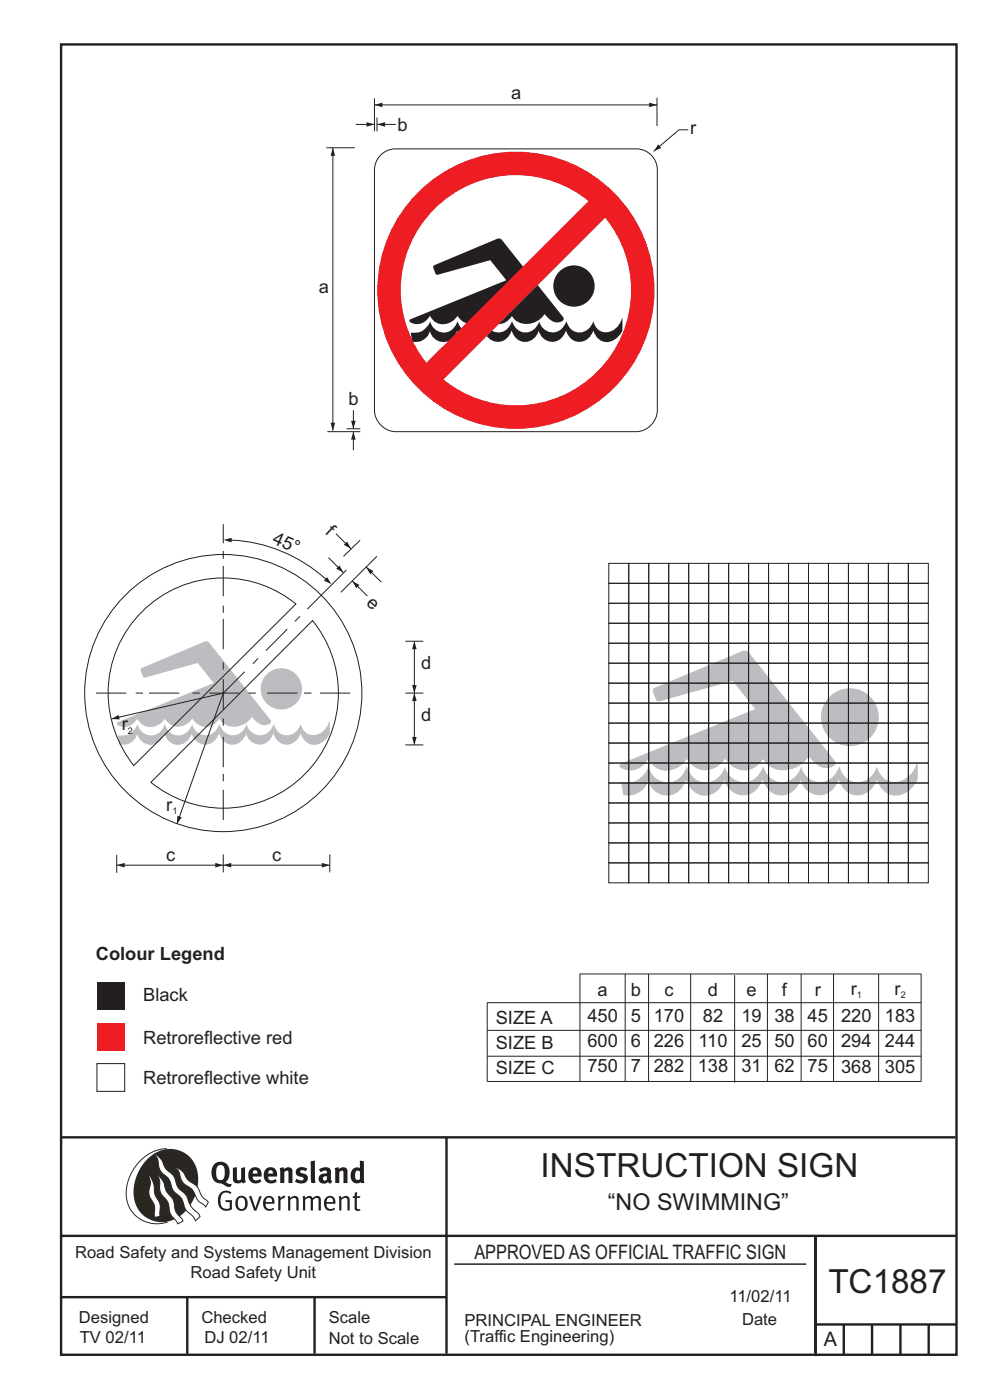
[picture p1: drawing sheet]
<svg xmlns="http://www.w3.org/2000/svg" width="210mm" height="297mm" viewBox="0 0 210 297" stroke-linecap="round" stroke-linejoin="round" font-family="sans-serif">
<g fill="none" stroke="#231f20" stroke-width=".51">
<path d="M13 9.4h189.9v278h-189.9zM12.7 241.3h190M94.7 241.4v45.8M12.7 275.2h82M12.7 262.2h190.1M39.7 275.2v12M66.7 275.2v12M173 262.2v25.5M173 281h30M179 281v6.4M185 281v6.4M191 281v6.4"/>
<path d="M197 281v6.4"/>
</g>
<path d="M96.4 268.2h74.6" fill="none" stroke="#231f20" stroke-width=".21"/>
<path d="M35.4 243.7a9.5 9.5 0 0 0-8.6 10.5 6.5 6.5 0 0 0 8.8 5.1" fill="none" stroke="#2a2723" stroke-width=".21"/>
<path d="M31.3 245.9a6.1 6.1 0 0 1 7.3-1.6 6.1 6.1 0 0 1 3.4 6.7 8.8 8.8 0 0 1-7.2 8.3 6.1 6.1 0 0 1-6.4-7.5 10.5 10.5 0 0 1 2.9-5.9z" fill-rule="evenodd" fill="#2a2723"/>
<g fill="#fff" stroke="#2a2723" stroke-width=".21">
<path d="M31.6 249.4l.3 .3 .6 1.2 .4 2.5 1 2 .1 2.7-1.2 .2-.1-2.5-.9-1.8-.2-.7 .3-2.4z" fill-rule="evenodd"/>
<path d="M37.2 247.7l.5 .1 .9 .6 1.3 1.9 1.9 1.5 1.1 2.1 1.3 1.2-.6 1-1.6-1.5-1.2-2.2-1.9-1.4-.6-1-.4-1.5z" fill-rule="evenodd"/>
<path d="M32.8 244.9l.4 .1 .9 .9 1.1 2 1.6 1.5 1 2.5 1.6 1.6 1.2 2.5 1.6 1.6 .2 .5-.9 .9-.5-.9-1.6-1.5-1-2.4-1.7-1.7-.9-2.3-1.7-1.7-.4-1-.3-1.6z" fill-rule="evenodd"/>
<path d="M33.4 249.4l.5 .3 .7 1 .7 2.1 1.5 1.8 .5 2.5 1.5 1.8v.2l-1.1 .6-1.6-2.2-.5-2.5-1.5-1.9-.2-1-.1-1.6z" fill-rule="evenodd"/>
</g>
<g fill="#231f20">
<path d="M46.8 253.1l.5-.4 .7-.1 .6 .1 .5 .3-.2 .3-.9-.3-.8 .2-.3 .7-.1 1.1 .1 .7 .3 .5 .5 .2 .6 .1 .4-.2v-1.3h-.8l-.1-.4h1.4v2l-.7 .2-.8 .1-.6-.2-.5-.5-.3-.8-.1-.9 .2-.8z" fill-rule="evenodd"/>
<path d="M50.7 254.3l.7-.2 .5 .5 .1 1.2-.2 .4-.3 .3h-.5l-.4-.4-.1-1.1zM50.4 254l-.5 1.1 .3 1.2 .7 .6 1-.2 .4-.4 .2-.5v-.8l-.2-.7-.3-.4-.5-.2h-.6z" fill-rule="evenodd"/>
<path d="M52.8 253.8l.5-.1 .9 2.6 .8-2.5h.5l-1.1 3.1h-.5z" fill-rule="evenodd"/>
<path d="M56.6 254.2l.4-.1 .4 .1 .2 .3 .1 .5h-1.4zM56.3 254l-.5 1v.7l.3 .7 .4 .3 .5 .2 1.1-.3 .1-.1-.2-.3-.6 .3-.7-.1-.3-.3-.1-.6v-.1h1.9l-.2-1.2-.8-.5-.5 .1z" fill-rule="evenodd"/>
<path d="M58.9 253.8l.5-.1 .1 .5 .4-.4 .6-.1-.2 .6h-.4l-.4 .3v2.2h-.5z" fill-rule="evenodd"/>
<path d="M61 253.9l.5-.1a.24 .24 0 0 0 .1 .3 .24 .24 0 0 0 .3-.2l.8-.2 .6 .5v2.6h-.4l-.1-2.3-.1-.3-.3-.1-.8 .5v2.2h-.5z" fill-rule="evenodd"/>
<path d="M64.2 253.8h.4a.23 .23 0 0 0 .2 .3 .23 .23 0 0 0 .3-.2l.6-.2 .5 .2a.23 .23 0 0 0 .2 .3 .23 .23 0 0 0 .2-.2l.8-.3 .6 .4 .1 2.7h-.5v-2.3l-.1-.3-.3-.1-.8 .5v2.2h-.5v-2.3l-.1-.3h-.3l-.8 .4v2.2h-.4z" fill-rule="evenodd"/>
<path d="M69.5 254.2l.5-.1 .4 .1 .3 .8h-1.4zM69.2 254l-.5 1 .1 .7 .2 .7 .4 .3 .4 .2 1.1-.3 .2-.1-.2-.3-.6 .3-.7-.2-.3-.3v-.6h1.9l-.2-1.2-.4-.3-.5-.2-.5 .1z" fill-rule="evenodd"/>
<path d="M71.8 253.9l.5-.1a.24 .24 0 0 0 .1 .3 .24 .24 0 0 0 .4-.2l.7-.2 .6 .5 .1 2.6h-.5v-2.3l-.1-.3-.3-.1-.9 .5v2.2h-.4z" fill-rule="evenodd"/>
<path d="M75.3 253l.5-.1-.1 .9h.8l-.2 .4h-.6v2.1l.2 .2h.5v.3l-.2 .1h-.6l-.3-.4-.1-2.3h-.4v-.4h.4z" fill-rule="evenodd"/>
<path d="M46.2 247.4l.4-.2h.4l.6 .6v1.8l-.2 .5-.3 .2h-.8l-.3-.5-.1-1.6zM45.5 246.9l-.4 .7-.2 .8v1l.3 .9 .7 .6 1 .2 1.6 .7h.4l.3-.6h-.6l-.8-.4 .7-.9 .2-1.5a1.91 1.91 0 0 0-1.1-1.8 1.91 1.91 0 0 0-2.1 .3z" fill-rule="evenodd"/>
<path d="M49.4 247.8l.9-.2v2.5l.1 .2 .3 .1 .5-.3v-2.3l.8-.2v2.6l.2 .5-.7 .3a.39 .39 0 0 0-.7 0h-.8l-.5-.4z" fill-rule="evenodd"/>
<path d="M53.8 248.4l.3-.1h.3l.2 .7h-1zM53.1 248l-.3 .5-.1 .8 .1 .7 .3 .6 .5 .4 .6 .1 .7-.1 .6-.4-.4-.5-.4 .3h-.5l-.4-.1-.2-.4v-.3h1.9l-.1-1-.3-.6-1-.4-.5 .1z" fill-rule="evenodd"/>
<path d="M57.1 248.4l.2-.1h.4l.2 .7h-1zM56.4 248l-.3 .6-.2 .8 .2 .7 .3 .5 .5 .4 .6 .1 .7-.1 .5-.4-.3-.5-.6 .3h-.5l-.4-.6v-.2h1.9l-.1-.9-.3-.7-.5-.3-.5-.1-.5 .1z" fill-rule="evenodd"/>
<path d="M59.3 247.8l.8-.2 .1 .4 1-.4 .7 .4 .1 .4v2.6h-.8v-2.3l-.3-.3-.6 .3v2.3h-.9z" fill-rule="evenodd"/>
<path d="M63 248l.9-.4 1.3 .3-.3 .6-.9-.2-.3 .2 .1 .3 1 .3 .4 .4 .1 .8-.5 .6-1.1 .2-1.1-.4 .3-.6 1 .4 .3-.1 .2-.3-.1-.3-1-.3-.4-.2-.2-.7z" fill-rule="evenodd"/>
<path d="M68.6 249.7l.7-.1v.7l-.3 .2-.3-.1-.2-.3zM67.7 248.1l.3 .6 .8-.3 .5 .1a.35 .35 0 0 1 0 .5 .35 .35 0 0 1-.5 0l-1 .4-.2 .9 .2 .4 .3 .3h1.1a.49 .49 0 0 1 .8 .2l.5-.6-.3-.4v-1.7l-.2-.5-.4-.3-.6-.1z" fill-rule="evenodd"/>
<path d="M71 247.8l.8-.2 .1 .4 1-.4 .6 .4 .2 .4v2.6h-.8v-2.3l-.3-.3-.6 .3v2.3h-.9z" fill-rule="evenodd"/>
<path d="M75.6 248.5l.3-.1 .5 .2v1.5l-.4 .2h-.4l-.2-.4v-.9zM76.3 246.2v1.3a.19 .19 0 0 1 0 .3 .19 .19 0 0 1-.3-.1l-.8 .1-.6 .5-.2 .9 .1 1 .3 .5 .6 .3 .6 .1 .5-.3v.2h.8l-.1-4.6z" fill-rule="evenodd"/>
<path d="M65.9 246.4l.9-.2 .1 4.8h-.8l-.1-.3z" fill-rule="evenodd"/>
</g>
<path d="M20.6 217.2h5.9v5.9h-5.9z" fill-rule="evenodd" fill="#ee1d23"/>
<path d="M20.6 208.5h5.9v5.9h-5.9z" fill-rule="evenodd" fill="#231f20"/>
<g fill="#fff" stroke="#231f20" stroke-width=".21">
<path d="M20.6 225.7h5.9v5.8h-5.9z" fill-rule="evenodd"/>
<path d="M81 32.6a4.4 4.4 0 0 1 2.9-1h51.1a4.5 4.5 0 0 1 4.4 4.4v51.1a4.7 4.7 0 0 1-4.4 4.5h-51.1a4.7 4.7 0 0 1-4.5-4.5v-51.1a4.5 4.5 0 0 1 1.6-3.4z" fill-rule="evenodd"/>
</g>
<path d="M80 24.9v3M80 26.4h4" fill="none" stroke="#231f20" stroke-width=".21"/>
<path d="M80 26.4l1.7-.5v1z" fill="#231f20"/>
<path d="M79.4 22.3h60M79.4 20.9v7M139.4 20.7v6" fill="none" stroke="#231f20" stroke-width=".21"/>
<g fill="#231f20">
<path d="M79.4 22.3l1.7-.5v.9z"/>
<path d="M137.7 21.8l1.7 .5-1.7 .4z"/>
</g>
<path d="M146 27.5h-2l-5.3 4.6" fill="none" stroke="#231f20" stroke-width=".21"/>
<g fill="#231f20">
<path d="M139.6 30.6l.7 .8-1.6 .7z"/>
<path d="M87.1 70.6a3.7 3.7 0 0 0 4.2-2.4 2.94 2.94 0 0 0 2.9 2.4 2.94 2.94 0 0 0 2.9-2.4 2.95 2.95 0 0 0 2.9 2.4 2.95 2.95 0 0 0 2.9-2.4 2.94 2.94 0 0 0 2.9 2.3 2.94 2.94 0 0 0 2.8-2.4 2.94 2.94 0 0 0 2.9 2.5 2.94 2.94 0 0 0 2.9-2.4 2.93 2.93 0 0 0 2.9 2.3 2.93 2.93 0 0 0 2.9-2.4 2.82 2.82 0 0 0 2.3 2.4 2.82 2.82 0 0 0 3-1.5l.4-.9a2.81 2.81 0 0 0 2 2.3 2.81 2.81 0 0 0 2.9-.9l.6-.7 .6-1.4v2.7l-.2 .4a3.4 3.4 0 0 1-4.5 1.7l-1.1-1.2-.3-.9a2.95 2.95 0 0 1-2.9 2.4 2.95 2.95 0 0 1-2.9-2.4 2.93 2.93 0 0 1-2.9 2.4 2.93 2.93 0 0 1-2.9-2.3 2.94 2.94 0 0 1-2.9 2.4 2.94 2.94 0 0 1-2.9-2.5 2.94 2.94 0 0 1-2.8 2.4 2.94 2.94 0 0 1-2.9-2.3 2.95 2.95 0 0 1-2.9 2.4 2.95 2.95 0 0 1-2.9-2.4 2.94 2.94 0 0 1-2.9 2.4 2.94 2.94 0 0 1-2.9-2.4 3.1 3.1 0 0 1-3.8 2.3z" fill-rule="evenodd"/>
<path d="M91.9 56.5l.3-.2 12-5.1a2.11 2.11 0 0 1 2-.5l13.2 16.5 .2 .4-.1 .3a2.22 2.22 0 0 1-3.3-.5l-.7-.8a4.3 4.3 0 0 1-6.5 1.1l-.4-.7a3.2 3.2 0 0 1-2.9 1.8 3.2 3.2 0 0 1-2.9-1.8 3.3 3.3 0 0 1-5.8 0 3.3 3.3 0 0 1-5.8 0 2.85 2.85 0 0 1-4.3 1.2l.1-.4 20.4-8.3-3.4-4.3-11.3 3.1a.82 .82 0 0 1-.5-.8z" fill-rule="evenodd"/>
<circle cx="121.8" cy="60.7" r="4.4"/>
</g>
<path d="M92.2 44.3a24.4 24.4 0 0 0-1.7 32.7l34.3-34.3a24.3 24.3 0 0 0-32.6 1.6zM128.4 46.2a24.4 24.4 0 0 1-1.7 32.6 24.4 24.4 0 0 1-32.6 1.7zM80 61.6a29.4 29.4 0 0 1 58.8 0 29.4 29.4 0 0 1-58.8 0z" fill-rule="evenodd" fill="#ee1d23"/>
<path d="M75.5 26.4h3.9" fill="none" stroke="#231f20" stroke-width=".21"/>
<path d="M77.7 25.9l1.7 .5-1.7 .5z" fill="#231f20"/>
<path d="M69.2 31.4h6M70.6 31.4v60M69.4 91.6h7M73.5 91h2.9" fill="none" stroke="#231f20" stroke-width=".21"/>
<g fill="#231f20">
<path d="M70.1 89.7h1l-.5 1.7z"/>
<path d="M70.6 31.4l.5 1.7h-1z"/>
</g>
<path d="M75 87v4" fill="none" stroke="#231f20" stroke-width=".21"/>
<path d="M74.5 89.3h1l-.5 1.7z" fill="#231f20"/>
<path d="M75 91.6v3.9" fill="none" stroke="#231f20" stroke-width=".21"/>
<path d="M75 91.6l.5 1.7h-1z" fill="#231f20"/>
<g fill="#bcbdc0">
<path d="M25 156a3.7 3.7 0 0 0 4.2-2.3 2.94 2.94 0 0 0 2.9 2.3 2.94 2.94 0 0 0 2.9-2.4 2.95 2.95 0 0 0 2.9 2.4 2.95 2.95 0 0 0 2.9-2.4 2.94 2.94 0 0 0 2.9 2.4 2.94 2.94 0 0 0 2.9-2.4 2.94 2.94 0 0 0 2.8 2.4 2.94 2.94 0 0 0 2.9-2.4 2.93 2.93 0 0 0 2.9 2.4 2.93 2.93 0 0 0 2.9-2.4 2.82 2.82 0 0 0 2.3 2.4 2.82 2.82 0 0 0 3-1.6l.4-.8a2.81 2.81 0 0 0 2.1 2.3 2.81 2.81 0 0 0 2.9-1l.5-.7 .7-1.3v2.7l-.2 .4a3.4 3.4 0 0 1-4.6 1.6l-1-1.1-.4-.9a2.95 2.95 0 0 1-2.9 2.4 2.95 2.95 0 0 1-2.9-2.4 2.93 2.93 0 0 1-2.9 2.4 2.93 2.93 0 0 1-2.9-2.4 2.94 2.94 0 0 1-2.9 2.4 2.94 2.94 0 0 1-2.8-2.4 2.94 2.94 0 0 1-2.9 2.4 2.94 2.94 0 0 1-2.9-2.4 2.95 2.95 0 0 1-2.9 2.4 2.95 2.95 0 0 1-2.9-2.4 2.94 2.94 0 0 1-2.9 2.4 2.94 2.94 0 0 1-2.9-2.3 3.1 3.1 0 0 1-3.8 2.2z" fill-rule="evenodd"/>
<path d="M29.9 141.9l.2-.2 12-5a2.11 2.11 0 0 1 2-.6l13.2 16.6 .2 .4v.2a2.22 2.22 0 0 1-3.4-.5l-.7-.7a4.3 4.3 0 0 1-6.4 1l-.5-.6a3.2 3.2 0 0 1-2.9 1.7 3.2 3.2 0 0 1-2.8-1.8 3.3 3.3 0 0 1-5.9 .1 3.3 3.3 0 0 1-5.8-.1 2.85 2.85 0 0 1-4.3 1.2l.2-.4 20.3-8.3-3.4-4.2-11.2 3.1a.82 .82 0 0 1-.6-.9z" fill-rule="evenodd"/>
<circle cx="59.7" cy="146.2" r="4.4"/>
</g>
<g fill="none" stroke="#231f20" stroke-width=".21">
<path d="M30.1 129.8a24.3 24.3 0 0 1 32.7-1.7l-34.4 34.3a24.4 24.4 0 0 1 1.7-32.6zM66.3 131.7a24.4 24.4 0 0 1-1.7 32.6 24.4 24.4 0 0 1-32.6 1.7zM47.4 147.1l-9.9 27.7"/>
<circle cx="47.4" cy="147.1" r="29.4"/>
</g>
<path d="M37.6 173.1l1 .3-1.1 1.4z" fill="#231f20"/>
<path d="M47.4 147.1l-23.8 5.4" fill="none" stroke="#231f20" stroke-width=".21"/>
<path d="M23.6 152.5l1.6-.8 .2 .9z" fill="#231f20"/>
<path d="M54.7 139.7l-1 1.1M60.9 133.5l-4.5 4.5M63.6 130.7l-1 1.1M73.5 120.9l-8.3 8.3M74.7 123.3l3.2 3.2M51.9 142.5l-4.5 4.6" fill="none" stroke="#231f20" stroke-width=".21"/>
<path d="M74.7 123.3l1.6 .8-.7 .7z" fill="#231f20"/>
<path d="M77.7 120.3l3.2 3.2" fill="none" stroke="#231f20" stroke-width=".21"/>
<path d="M77.7 120.3l1.5 .9-.7 .6z" fill="#231f20"/>
<path d="M69.7 118.3l3.2 3.2" fill="none" stroke="#231f20" stroke-width=".21"/>
<path d="M72 120l.9 1.5-1.6-.8z" fill="#231f20"/>
<path d="M71.3 113.2l3.2 3.2" fill="none" stroke="#231f20" stroke-width=".21"/>
<path d="M72.9 115.6l.7-.7 .9 1.5z" fill="#231f20"/>
<path d="M76.4 114.6l-3.5 3.4M80 118l-7.7 7.7M86 136h3.8M86 158h3.8M86 147h3.8M24.8 181.4v3.8M24.8 183.6h22.6M47.4 181.3v3.8M70 181.3v3.8" fill="none" stroke="#231f20" stroke-width=".21"/>
<g fill="#231f20">
<path d="M45.7 183.1l1.7 .5-1.7 .4z"/>
<path d="M24.8 183.6l1.7-.5v.9z"/>
</g>
<path d="M47.4 183.6h22.6" fill="none" stroke="#231f20" stroke-width=".21"/>
<g fill="#231f20">
<path d="M68.3 183.1l1.7 .5-1.7 .4z"/>
<path d="M47.4 183.6l1.6-.5v.9z"/>
</g>
<path d="M49 114.6a32.2 32.2 0 0 1 20.2 8.3" fill="none" stroke="#231f20" stroke-width=".21"/>
<g fill="#231f20">
<path d="M47.4 114.5l1.8-.4-.1 1z"/>
<path d="M69.4 122.5l.9 1.4-1.6-.7z"/>
</g>
<path d="M87.9 136v11" fill="none" stroke="#231f20" stroke-width=".21"/>
<g fill="#231f20">
<path d="M87.4 145.4h1l-.5 1.6z"/>
<path d="M87.9 136l.5 1.7h-1z"/>
</g>
<path d="M87.9 147v11" fill="none" stroke="#231f20" stroke-width=".21"/>
<g fill="#231f20">
<path d="M87.4 156.4h1l-.5 1.6z"/>
<path d="M87.9 147l.5 1.7h-1z"/>
</g>
<g fill="none" stroke="#231f20" stroke-width=".21">
<path d="M47.4 111.2v4.1M47.4 116.9v1.7M47.4 120.1v6.4M47.4 128.5v1.5M47.4 131.3v6.4M20.4 147.1h6.4M28.8 147.1h1.5M31.6 147.1h6.4M40.8 147.1h1.6M44.4 147.1h6.4M47.4 140.5v1.6M47.4 144.1v6.4"/>
<path d="M47.4 152.4v1.6M47.4 156.3v6.5M52.7 147.1h1.6M56.7 147.1h6.4M64.5 147.1h1.6M67.9 147.1h6.4M47.4 164.2v1.5M47.4 167.6v6.4"/>
</g>
<g fill="#bcbdc0">
<path d="M131.8 166a5.1 5.1 0 0 0 5.8-3.3 4 4 0 0 0 3.4 3.2 4 4 0 0 0 4.1-2.1l.6-1.2a4 4 0 0 0 6.4 2.5l1.3-1.5 .4-1a4 4 0 0 0 3.4 3.3 4 4 0 0 0 4.1-2.1l.6-1.2a4 4 0 0 0 6.4 2.5l1.3-1.5 .4-1a4 4 0 0 0 3.3 3.3 4 4 0 0 0 4.2-2.1l.5-1.2a4 4 0 0 0 3.4 3.3 4 4 0 0 0 4.2-2.3l.4-1a3.9 3.9 0 0 0 2.6 3.1 3.9 3.9 0 0 0 4-.9 10.8 10.8 0 0 0 2.1-3.2v3.7l-.3 .6a5.1 5.1 0 0 1-5.3 2.8 4.5 4.5 0 0 1-3.1-3.3 4.2 4.2 0 0 1-6.4 2.6l-1.2-1.6-.5-1a4.2 4.2 0 0 1-5.3 3.1 4.2 4.2 0 0 1-2.7-3.1 4.1 4.1 0 0 1-6.4 2.6l-1.3-1.5-.4-1.1a4.2 4.2 0 0 1-5.4 3.1 4.2 4.2 0 0 1-2.7-3 4.2 4.2 0 0 1-6.4 2.5l-1.3-1.5-.4-1.1a4.2 4.2 0 0 1-5.4 3.2 4.2 4.2 0 0 1-2.7-3.1 4.3 4.3 0 0 1-5.3 3.1z" fill-rule="evenodd"/>
<path d="M138.6 146.2l16-6.9a9.7 9.7 0 0 1 3.6-1.3l.6 .3 18.4 23.4a.77 .77 0 0 1-.4 .9 3.6 3.6 0 0 1-4.6-1.3l-.7-.8a6.1 6.1 0 0 1-8.5 1.9l-1.1-1.4a4.4 4.4 0 0 1-7.4 .8l-.7-.8a4.7 4.7 0 0 1-8.1 0 4.6 4.6 0 0 1-7.6 .9l-.6-.9a4 4 0 0 1-6 1.7l-.1-.4 .3-.2 28.5-11.7-4.8-5.9-15.2 4.2a.76 .76 0 0 1-1.2-.5l-.5-1.6z" fill-rule="evenodd"/>
<circle cx="180.3" cy="152.2" r="6.1"/>
</g>
<g fill="none" stroke="#231f20" stroke-width=".21">
<path d="M129.1 119.5h4.3v4.3h-4.3zM133.4 119.5h4.2v4.3h-4.2zM137.6 119.5h4.3v4.3h-4.3zM141.9 119.5h4.2v4.3h-4.2zM146.1 119.5h4.2v4.3h-4.2zM150.3 119.5h4.3v4.3h-4.3zM154.6 119.5h4.2v4.3h-4.2zM158.8 119.5h4.2v4.3h-4.2zM163 119.5h4.3v4.3h-4.3zM167.3 119.5h4.2v4.3h-4.2zM171.5 119.5h4.2v4.3h-4.2zM175.7 119.5h4.3v4.3h-4.3z"/>
<path d="M180 119.5h4.2v4.3h-4.2zM184.2 119.5h4.3v4.3h-4.3zM188.5 119.5h4.2v4.3h-4.2zM192.7 119.5h4.2v4.3h-4.2zM129.1 128h4.3v4.2h-4.3zM129.1 123.8h4.3v4.2h-4.3zM129.1 132.2h4.3v4.3h-4.3zM129.1 136.5h4.3v4.2h-4.3zM133.4 128h4.2v4.2h-4.2zM133.4 123.8h4.2v4.2h-4.2zM133.4 132.2h4.2v4.3h-4.2zM133.4 136.5h4.2v4.2h-4.2z"/>
<path d="M137.6 128h4.3v4.2h-4.3zM137.6 123.8h4.3v4.2h-4.3zM137.6 132.2h4.3v4.3h-4.3zM137.6 136.5h4.3v4.2h-4.3zM141.9 128h4.2v4.2h-4.2zM141.9 123.8h4.2v4.2h-4.2zM141.9 132.2h4.2v4.3h-4.2zM141.9 136.5h4.2v4.2h-4.2zM146.1 128h4.2v4.2h-4.2zM146.1 123.8h4.2v4.2h-4.2zM146.1 132.2h4.2v4.3h-4.2zM146.1 136.5h4.2v4.2h-4.2z"/>
<path d="M150.3 128h4.3v4.2h-4.3zM150.3 123.8h4.3v4.2h-4.3zM150.3 132.2h4.3v4.3h-4.3zM150.3 136.5h4.3v4.2h-4.3zM154.6 128h4.2v4.2h-4.2zM154.6 123.8h4.2v4.2h-4.2zM154.6 132.2h4.2v4.3h-4.2zM154.6 136.5h4.2v4.2h-4.2zM158.8 128h4.2v4.2h-4.2zM158.8 123.8h4.2v4.2h-4.2zM158.8 132.2h4.2v4.3h-4.2zM158.8 136.5h4.2v4.2h-4.2z"/>
<path d="M163 128h4.3v4.2h-4.3zM163 123.8h4.3v4.2h-4.3zM163 132.2h4.3v4.3h-4.3zM163 136.5h4.3v4.2h-4.3zM167.3 128h4.2v4.2h-4.2zM167.3 123.8h4.2v4.2h-4.2zM167.3 132.2h4.2v4.3h-4.2zM167.3 136.5h4.2v4.2h-4.2zM171.5 128h4.2v4.2h-4.2zM171.5 123.8h4.2v4.2h-4.2zM171.5 132.2h4.2v4.3h-4.2zM171.5 136.5h4.2v4.2h-4.2z"/>
<path d="M175.7 128h4.3v4.2h-4.3zM175.7 123.8h4.3v4.2h-4.3zM175.7 132.2h4.3v4.3h-4.3zM175.7 136.5h4.3v4.2h-4.3zM180 128h4.2v4.2h-4.2zM180 123.8h4.2v4.2h-4.2zM180 132.2h4.2v4.3h-4.2zM180 136.5h4.2v4.2h-4.2zM184.2 128h4.3v4.2h-4.3zM184.2 123.8h4.3v4.2h-4.3zM184.2 132.2h4.3v4.3h-4.3zM184.2 136.5h4.3v4.2h-4.3z"/>
<path d="M188.5 128h4.2v4.2h-4.2zM188.5 123.8h4.2v4.2h-4.2zM188.5 132.2h4.2v4.3h-4.2zM188.5 136.5h4.2v4.2h-4.2zM192.7 128h4.2v4.2h-4.2zM192.7 123.8h4.2v4.2h-4.2zM192.7 132.2h4.2v4.3h-4.2zM192.7 136.5h4.2v4.2h-4.2zM129.1 140.7h4.3v4.2h-4.3zM129.1 144.9h4.3v4.3h-4.3zM129.1 149.2h4.3v4.2h-4.3zM129.1 153.4h4.3v4.3h-4.3z"/>
<path d="M129.1 157.7h4.3v4.2h-4.3zM133.4 140.7h4.2v4.2h-4.2zM133.4 144.9h4.2v4.3h-4.2zM133.4 149.2h4.2v4.2h-4.2zM133.4 153.4h4.2v4.3h-4.2zM133.4 157.7h4.2v4.2h-4.2zM137.6 140.7h4.3v4.2h-4.3zM137.6 144.9h4.3v4.3h-4.3zM137.6 149.2h4.3v4.2h-4.3zM137.6 153.4h4.3v4.3h-4.3zM137.6 157.7h4.3v4.2h-4.3zM141.9 140.7h4.2v4.2h-4.2z"/>
<path d="M141.9 144.9h4.2v4.3h-4.2zM141.9 149.2h4.2v4.2h-4.2zM141.9 153.4h4.2v4.3h-4.2zM141.9 157.7h4.2v4.2h-4.2zM146.1 140.7h4.2v4.2h-4.2zM146.1 144.9h4.2v4.3h-4.2zM146.1 149.2h4.2v4.2h-4.2zM146.1 153.4h4.2v4.3h-4.2zM146.1 157.7h4.2v4.2h-4.2zM150.3 140.7h4.3v4.2h-4.3zM150.3 144.9h4.3v4.3h-4.3zM150.3 149.2h4.3v4.2h-4.3z"/>
<path d="M150.3 153.4h4.3v4.3h-4.3zM150.3 157.7h4.3v4.2h-4.3zM154.6 140.7h4.2v4.2h-4.2zM154.6 144.9h4.2v4.3h-4.2zM154.6 149.2h4.2v4.2h-4.2zM154.6 153.4h4.2v4.3h-4.2zM154.6 157.7h4.2v4.2h-4.2zM158.8 140.7h4.2v4.2h-4.2zM158.8 144.9h4.2v4.3h-4.2zM158.8 149.2h4.2v4.2h-4.2zM158.8 153.4h4.2v4.3h-4.2zM158.8 157.7h4.2v4.2h-4.2z"/>
<path d="M163 140.7h4.3v4.2h-4.3zM163 144.9h4.3v4.3h-4.3zM163 149.2h4.3v4.2h-4.3zM163 153.4h4.3v4.3h-4.3zM163 157.7h4.3v4.2h-4.3zM167.3 140.7h4.2v4.2h-4.2zM167.3 144.9h4.2v4.3h-4.2zM167.3 149.2h4.2v4.2h-4.2zM167.3 153.4h4.2v4.3h-4.2zM167.3 157.7h4.2v4.2h-4.2zM171.5 140.7h4.2v4.2h-4.2zM171.5 144.9h4.2v4.3h-4.2z"/>
<path d="M171.5 149.2h4.2v4.2h-4.2zM171.5 153.4h4.2v4.3h-4.2zM171.5 157.7h4.2v4.2h-4.2zM175.7 140.7h4.3v4.2h-4.3zM175.7 144.9h4.3v4.3h-4.3zM175.7 149.2h4.3v4.2h-4.3zM175.7 153.4h4.3v4.3h-4.3zM175.7 157.7h4.3v4.2h-4.3zM180 140.7h4.2v4.2h-4.2zM180 144.9h4.2v4.3h-4.2zM180 149.2h4.2v4.2h-4.2zM180 153.4h4.2v4.3h-4.2z"/>
<path d="M180 157.7h4.2v4.2h-4.2zM184.2 140.7h4.3v4.2h-4.3zM184.2 144.9h4.3v4.3h-4.3zM184.2 149.2h4.3v4.2h-4.3zM184.2 153.4h4.3v4.3h-4.3zM184.2 157.7h4.3v4.2h-4.3zM188.5 140.7h4.2v4.2h-4.2zM188.5 144.9h4.2v4.3h-4.2zM188.5 149.2h4.2v4.2h-4.2zM188.5 153.4h4.2v4.3h-4.2zM188.5 157.7h4.2v4.2h-4.2zM192.7 140.7h4.2v4.2h-4.2z"/>
<path d="M192.7 144.9h4.2v4.3h-4.2zM192.7 149.2h4.2v4.2h-4.2zM192.7 153.4h4.2v4.3h-4.2zM192.7 157.7h4.2v4.2h-4.2zM129.1 161.9h4.3v4.2h-4.3zM129.1 166.1h4.3v4.3h-4.3zM129.1 170.4h4.3v4.2h-4.3zM129.1 174.6h4.3v4.2h-4.3zM129.1 178.8h4.3v4.3h-4.3zM133.4 161.9h4.2v4.2h-4.2zM133.4 166.1h4.2v4.3h-4.2zM133.4 170.4h4.2v4.2h-4.2z"/>
<path d="M133.4 174.6h4.2v4.2h-4.2zM133.4 178.8h4.2v4.3h-4.2zM137.6 161.9h4.3v4.2h-4.3zM137.6 166.1h4.3v4.3h-4.3zM137.6 170.4h4.3v4.2h-4.3zM137.6 174.6h4.3v4.2h-4.3zM137.6 178.8h4.3v4.3h-4.3zM141.9 161.9h4.2v4.2h-4.2zM141.9 166.1h4.2v4.3h-4.2zM141.9 170.4h4.2v4.2h-4.2zM141.9 174.6h4.2v4.2h-4.2zM141.9 178.8h4.2v4.3h-4.2z"/>
<path d="M146.1 161.9h4.2v4.2h-4.2zM146.1 166.1h4.2v4.3h-4.2zM146.1 170.4h4.2v4.2h-4.2zM146.1 174.6h4.2v4.2h-4.2zM146.1 178.8h4.2v4.3h-4.2zM150.3 161.9h4.3v4.2h-4.3zM150.3 166.1h4.3v4.3h-4.3zM150.3 170.4h4.3v4.2h-4.3zM150.3 174.6h4.3v4.2h-4.3zM150.3 178.8h4.3v4.3h-4.3zM154.6 161.9h4.2v4.2h-4.2zM154.6 166.1h4.2v4.3h-4.2z"/>
<path d="M154.6 170.4h4.2v4.2h-4.2zM154.6 174.6h4.2v4.2h-4.2zM154.6 178.8h4.2v4.3h-4.2zM158.8 161.9h4.2v4.2h-4.2zM158.8 166.1h4.2v4.3h-4.2zM158.8 170.4h4.2v4.2h-4.2zM158.8 174.6h4.2v4.2h-4.2zM158.8 178.8h4.2v4.3h-4.2zM163 161.9h4.3v4.2h-4.3zM163 166.1h4.3v4.3h-4.3zM163 170.4h4.3v4.2h-4.3zM163 174.6h4.3v4.2h-4.3z"/>
<path d="M163 178.8h4.3v4.3h-4.3zM167.3 161.9h4.2v4.2h-4.2zM167.3 166.1h4.2v4.3h-4.2zM167.3 170.4h4.2v4.2h-4.2zM167.3 174.6h4.2v4.2h-4.2zM167.3 178.8h4.2v4.3h-4.2zM171.5 161.9h4.2v4.2h-4.2zM171.5 166.1h4.2v4.3h-4.2zM171.5 170.4h4.2v4.2h-4.2zM171.5 174.6h4.2v4.2h-4.2zM171.5 178.8h4.2v4.3h-4.2zM175.7 161.9h4.3v4.2h-4.3z"/>
<path d="M175.7 166.1h4.3v4.3h-4.3zM175.7 170.4h4.3v4.2h-4.3zM175.7 174.6h4.3v4.2h-4.3zM175.7 178.8h4.3v4.3h-4.3zM180 161.9h4.2v4.2h-4.2zM180 166.1h4.2v4.3h-4.2zM180 170.4h4.2v4.2h-4.2zM180 174.6h4.2v4.2h-4.2zM180 178.8h4.2v4.3h-4.2zM184.2 161.9h4.3v4.2h-4.3zM184.2 166.1h4.3v4.3h-4.3zM184.2 170.4h4.3v4.2h-4.3z"/>
<path d="M184.2 174.6h4.3v4.2h-4.3zM184.2 178.8h4.3v4.3h-4.3zM188.5 161.9h4.2v4.2h-4.2zM188.5 166.1h4.2v4.3h-4.2zM188.5 170.4h4.2v4.2h-4.2zM188.5 174.6h4.2v4.2h-4.2zM188.5 178.8h4.2v4.3h-4.2zM192.7 161.9h4.2v4.2h-4.2zM192.7 166.1h4.2v4.3h-4.2zM192.7 170.4h4.2v4.2h-4.2zM192.7 174.6h4.2v4.2h-4.2zM192.7 178.8h4.2v4.3h-4.2z"/>
<path d="M129.1 183.1h4.3v4.2h-4.3zM133.4 183.1h4.2v4.2h-4.2zM137.6 183.1h4.3v4.2h-4.3zM141.9 183.1h4.2v4.2h-4.2zM146.1 183.1h4.2v4.2h-4.2zM150.3 183.1h4.3v4.2h-4.3zM154.6 183.1h4.2v4.2h-4.2zM158.8 183.1h4.2v4.2h-4.2zM163 183.1h4.3v4.2h-4.3zM167.3 183.1h4.2v4.2h-4.2zM171.5 183.1h4.2v4.2h-4.2zM175.7 183.1h4.3v4.2h-4.3z"/>
<path d="M180 183.1h4.2v4.2h-4.2zM184.2 183.1h4.3v4.2h-4.3zM188.5 183.1h4.2v4.2h-4.2zM192.7 183.1h4.2v4.2h-4.2zM103.4 218.6h92.1M123 206.6h72.4M123 206.6v22.8M132.6 206.6v22.8M137.6 206.6v22.8M146.5 206.6v22.8M155.8 206.9v22.8M162.8 206.6v22.8"/>
<path d="M169.9 206.6v22.8M176.8 206.6v22.8M186.4 206.6v22.8M195.4 206.6v22.8M195.5 212.7h-92.1v16.7h92M103.4 224.1h92"/>
</g>
<g font-size="7.1" fill="#231f20">
<text x="114.7" y="249.8">INSTRUCTION SIGN</text>
<text x="175.7" y="274.3">TC1887</text>
</g>
<text font-size="4.9" fill="#231f20" x="129" y="256.8">“NO SWIMMING”</text>
<g font-size="4.2" fill="#231f20">
<text x="100.6" y="267.2">APPROVED AS OFFICIAL TRAFFIC SIGN</text>
<text x="174.7" y="285.6">A</text>
</g>
<g font-size="3.9" fill="#231f20">
<text x="108.4" y="21">a</text>
<text x="84.3" y="27.8">b</text>
<text x="146.4" y="28.4">r</text>
<text x="67.7" y="62.2">a</text>
<text x="73.9" y="86">b</text>
<text x="68.8" y="113.1" transform="rotate(43 68.8 113.1)">f</text>
<text x="57.6" y="115.1" transform="rotate(23 57.6 115.1)">45°</text>
<text x="77.6" y="128" transform="rotate(43 77.6 128)">e</text>
<text x="89.3" y="142">d</text>
<text x="25.8" y="154.9">r</text>
<text x="89.3" y="153">d</text>
<text x="35.3" y="172">r</text>
<text x="35.2" y="182.6">c</text>
<text x="57.7" y="182.6">c</text>
<text x="20.3" y="203.7">Colour Legend</text>
<text x="30.4" y="212.3">Black</text>
<text x="126.8" y="211.4">a</text>
<text x="133.8" y="211.4">b</text>
<text x="141" y="211.4">c</text>
<text x="150.2" y="211.4">d</text>
<text x="158.4" y="211.4">e</text>
<text x="165.9" y="211.4">f</text>
<text x="172.8" y="211.4">r</text>
<text x="180.5" y="211">r</text>
<text x="189.8" y="211">r</text>
<text x="30.4" y="221.4">Retroreflective red</text>
<text x="105.2" y="217.2">SIZE A</text>
<text x="124.6" y="216.8">450</text>
<text x="133.8" y="216.8">5</text>
<text x="138.7" y="216.8">170</text>
<text x="149.1" y="216.8">82</text>
<text x="157.3" y="216.8">19</text>
<text x="164.3" y="216.8">38</text>
<text x="171.3" y="216.8">45</text>
<text x="178.4" y="216.8">220</text>
<text x="187.7" y="216.8">183</text>
<text x="105.2" y="222.6">SIZE B</text>
<text x="105.2" y="227.9">SIZE C</text>
<text x="124.6" y="222.1">600</text>
<text x="124.6" y="227.5">750</text>
<text x="133.8" y="222.1">6</text>
<text x="133.8" y="227.5">7</text>
<text x="138.7" y="222.2">226</text>
<text x="138.7" y="227.5">282</text>
<text x="148" y="227.5">138</text>
<text x="148.2" y="222.2">110</text>
<text x="157.3" y="222.2">25</text>
<text x="157.3" y="227.5">31</text>
<text x="164.3" y="222.2">50</text>
<text x="164.3" y="227.5">62</text>
<text x="171.3" y="222.1">60</text>
<text x="171.3" y="227.5">75</text>
<text x="178.4" y="222.2">294</text>
<text x="178.4" y="227.6">368</text>
<text x="187.7" y="222.2">244</text>
<text x="187.7" y="227.6">305</text>
<text x="30.4" y="229.9">Retroreflective white</text>
</g>
<g font-size="3.5" fill="#231f20">
<text x="15.9" y="266.8">Road Safety and Systems Management Division</text>
<text x="40.4" y="271.1">Road Safety Unit</text>
<text x="16.7" y="280.6">Designed</text>
<text x="42.7" y="280.6">Checked</text>
<text x="69.7" y="280.6">Scale</text>
<text x="98.5" y="281.4">PRINCIPAL ENGINEER</text>
<text x="154.7" y="276.2">11/02/11</text>
<text x="157.4" y="281.2">Date</text>
<text x="16.9" y="284.8">TV 02/11</text>
<text x="43.3" y="284.9">DJ 02/11</text>
<text x="69.7" y="285.2">Not to Scale</text>
<text x="98.5" y="284.8">(Traffic Engineering)</text>
</g>
<g font-size="1.9" fill="#231f20">
<text x="27.1" y="155.7">2</text>
<text x="36.6" y="172.7">1</text>
<text x="181.8" y="211.8">1</text>
<text x="191.1" y="211.8">2</text>
</g>
</svg>
